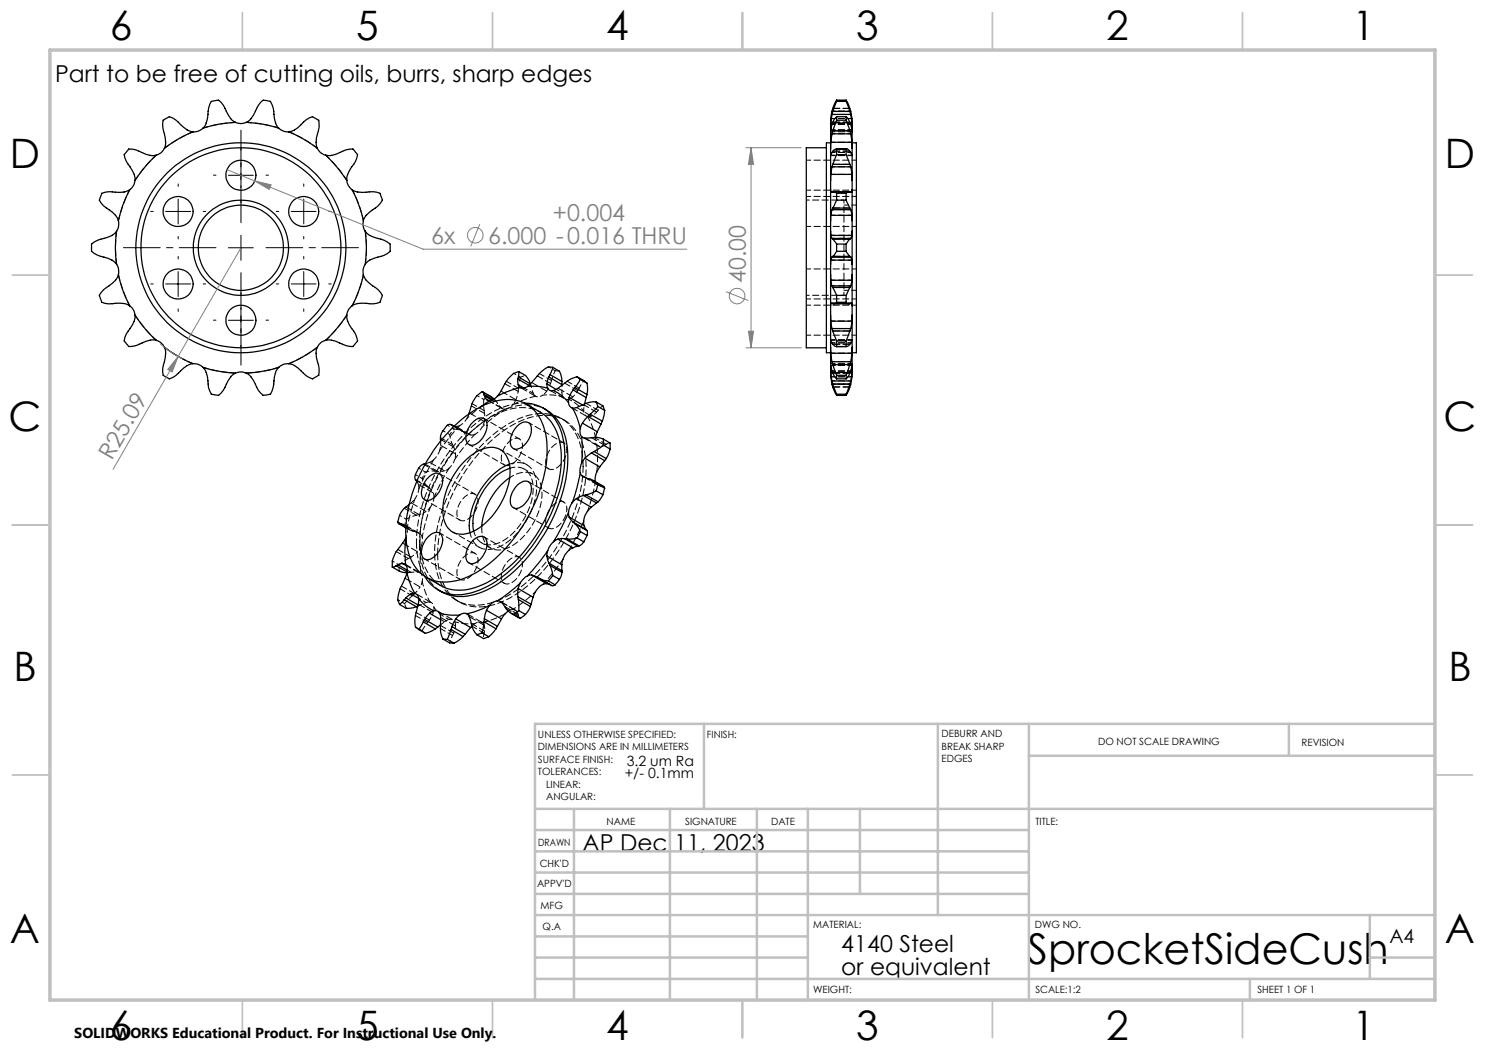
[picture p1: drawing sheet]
<svg xmlns="http://www.w3.org/2000/svg" width="297mm" height="210mm" viewBox="0 0 297 210" stroke-linecap="round" stroke-linejoin="round" font-family="sans-serif">
<g fill="none" stroke="#000" stroke-width=".25">
<path d="M25.9 38a4.5 4.5 0 0 1-3.4 .4l-.7-.1-1.4 .4-.5 1.3a4.5 4.5 0 0 0 1.9 1.9 4 4 0 0 1 1.9 2.2M25.9 38a25 25 0 0 0-2.2 6.1M27 36.1a2.48 2.48 0 0 1-1.1 1.9M31.3 31a4.7 4.7 0 0 1-3.5-.7l-.6-.3-1.4-.2-.9 1a3.1 3.1 0 0 0 1.1 2.6 3.9 3.9 0 0 1 1 2.7M31.3 31a27.3 27.3 0 0 0-4.3 5.1M32.9 29.7a2.48 2.48 0 0 1-1.6 1.3M38.6 26.4a4.5 4.5 0 0 1-2.9-2 2.63 2.63 0 0 0-2-1l-.9 .6a2.95 2.95 0 0 0 .1 2.8l.2 .8a3.1 3.1 0 0 1-.2 2.1M38.6 26.4a24.7 24.7 0 0 0-5.7 3.3M40.6 25.6a2.81 2.81 0 0 1-2 .8M47.1 24.5a4.4 4.4 0 0 1-2.1-2.8l-.3-.6a1.48 1.48 0 0 0-2-.9l-.4 .1a6.6 6.6 0 0 0-.8 3.5 3.3 3.3 0 0 1-.9 1.8M47.1 24.5a23.6 23.6 0 0 0-6.5 1.1M47.1 24.5a2.47 2.47 0 0 0 2.1 0"/>
<path d="M49.2 24.5h.1a4.6 4.6 0 0 0 2-2.8l.8-1.2 .5-.5 1.5 .3a6.4 6.4 0 0 1 .8 3.4 3.2 3.2 0 0 0 .8 1.9M49.2 24.5a23.6 23.6 0 0 1 6.5 1.1M55.7 25.6a2.81 2.81 0 0 0 2 .8M57.7 26.4l.1-.1a4.3 4.3 0 0 0 2.9-1.9 2.76 2.76 0 0 1 2-1l1 .7a6.1 6.1 0 0 1-.4 3.5 3.6 3.6 0 0 0 .2 2.1M57.7 26.4a24.7 24.7 0 0 1 5.8 3.3M63.5 29.7a2.44 2.44 0 0 0 1.6 1.3M65.1 31h.1a4.6 4.6 0 0 0 3.3-.7l.7-.3 1.4-.2 .8 1a3 3 0 0 1-1.1 2.6 4.3 4.3 0 0 0-.9 2.7M65.1 31a29 29 0 0 1 4.3 5.1M69.4 36.1a2.48 2.48 0 0 0 1 1.9M70.4 38a4.6 4.6 0 0 0 3.5 .4l.7-.1 1.4 .4 .5 1.3a4.4 4.4 0 0 1-2 1.9 4 4 0 0 0-1.8 2.2M70.4 38a25 25 0 0 1 2.3 6.1M165.3 29.6h-4v40h4"/>
<path d="M166.1 38v6.1M166.1 38l.1 .4M166.1 36.1v1.9M166.1 31v.1M166.1 31v5.1M166.1 28.6h-.8v41.9h.8M166.1 29.7v1.3M166.1 26.4v3.3M166.1 25.6v.8M166.2 38.4h.2a.65 .65 0 0 1 .9 .3M166.2 34.9l-.1 1.2M166.2 28.5l-.1 1.2"/>
<path d="M166.2 24.6l-.1 1M166.2 34.9h4.2M166.2 28.5h4.2M166.2 38.4h.2M166.2 24.6h.3M166.4 33.4l-.2 1.5M166.4 26.8l-.2 1.7M166.4 22.9l-.2 1.7M166.4 33.4h3.7M166.4 26.8h3.7M166.4 22.9h3.7M166.5 32.9h3.5"/>
<path d="M166.5 32.9l-.1 .5M166.5 26.2h3.5M166.5 26.2l-.1 .6M166.5 22.3l-.1 .6M166.5 22.3h3.5M166.7 38.3h3.1M167.3 29.8h2M167.3 38.7v1.3M167.3 30.9l-.8 2M167.3 30.9v-1.1a1.89 1.89 0 0 0-1.2 1.3M167.3 24.1l-.8 2.1M167.3 23.3a4.7 4.7 0 0 0-1.2 3.1"/>
<path d="M167.3 23.3v.8M167.3 20a10.5 10.5 0 0 0-1.2 5.6M167.3 20v.3M167.3 20.3l-.8 2M167.3 38.7h1.9M167.3 30.9h1.9M167.3 24.1h1.9M167.3 23.3h1.9M167.3 20.3h1.9M167.3 20h1.9M169.2 38.7v1.3M169.2 30.9v-1.1a1.65 1.65 0 0 1 1.2 1.3"/>
<path d="M169.2 30.9l.8 2M169.2 23.3v.8M169.2 23.3a4.8 4.8 0 0 1 1.2 3.1M169.2 24.1l.8 2.1M169.2 20v.3M169.2 20a10.6 10.6 0 0 1 1.2 5.6M169.2 20.3l.8 2M170 32.9l.1 .5M170 26.2l.1 .6M170 22.3l.1 .6M170 24.6h.4M170.1 33.4l.3 1.5"/>
<path d="M170.1 26.8l.3 1.7M170.1 22.9l.3 1.7M170.1 38.4h.3M170.4 38.4h-.3a.65 .65 0 0 0-.9 .3M170.4 34.9v1.2M170.4 28.5v1.2M170.4 24.6v1M170.4 38v.4M170.4 38v6.1M170.4 36.1v1.9M170.4 31v5.1M170.4 28.6h.9v41.9h-.9"/>
<path d="M170.4 29.7v1.3M170.4 26.4v3.3M170.4 25.6v.8M170.4 31v.1M23.3 46.2a4.3 4.3 0 0 1-3.1 1.6l-1.3 .6-.6 .4v1.3a2.68 2.68 0 0 0 1.9 1.2l.6 .1a3.7 3.7 0 0 1 2.5 1.4M23.3 46.2a22.2 22.2 0 0 0 0 6.6M23.3 52.8a2.79 2.79 0 0 1 .4 2.2M23.7 55a4.3 4.3 0 0 1-2.4 2.5l-.6 .4-.8 1.2 .5 1.4a4.5 4.5 0 0 0 2.7 .2 3.8 3.8 0 0 1 2.8 .5M23.7 55a24.6 24.6 0 0 0 2.2 6.2M23.7 44.1a2.72 2.72 0 0 1-.4 2.1M72.7 55a4.3 4.3 0 0 0 2.4 2.5l.5 .5 .9 1.1-.5 1.4a4.6 4.6 0 0 1-2.7 .2 4.1 4.1 0 0 0-2.9 .5M72.7 55a24.6 24.6 0 0 1-2.3 6.2"/>
<path d="M72.7 44.1a2.55 2.55 0 0 0 .4 2.1M73.1 46.2v.1a4.2 4.2 0 0 0 3.1 1.5l.7 .3 1.1 .7v1.3a2.63 2.63 0 0 1-1.8 1.2l-.6 .1a3.8 3.8 0 0 0-2.5 1.4M73.1 46.2a25.8 25.8 0 0 1 0 6.6M73.1 52.8a2.61 2.61 0 0 0-.4 2.2M166.1 46.2v6.6M166.1 46.2l.1 .9M166.1 55v6.2M166.1 55l.1 1M166.1 52.8v2.2M166.1 44.1v2.1M166.2 52l-.1 .8M166.2 47.1l.2 .6"/>
<path d="M166.2 56l.2 1.2M166.2 43.1l-.1 1M166.2 52h4.2M166.2 47.1h4.2M166.2 56h4.2M166.2 43.1h4.2M166.4 51.4l-.2 .6M166.4 41.9l-.2 1.2M166.4 47.7l.1 .1M166.4 57.2l.1 .3M166.4 51.4h3.7M166.4 47.7h3.7"/>
<path d="M166.4 57.2h3.7M166.4 41.9h3.7M166.5 47.8l.8 1M166.5 57.5l.8 1.6M166.5 51.3l-.1 .1M166.5 51.3h3.5M166.5 47.8h3.5M166.5 57.5h3.5M166.5 41.6h3.5M166.5 41.6l-.1 .3M167.3 48.8v1.5M167.3 50.3l-.8 1"/>
<path d="M167.3 59.1v1.4M167.3 40l-.8 1.6M167.3 48.8h1.9M167.3 50.3h1.9M167.3 59.1h1.9M167.3 40h1.9M169.2 48.8v1.5M169.2 50.3l.8 1M169.2 59.1v1.4M169.2 40l.8 1.6M170 47.8l-.8 1M170 57.5l-.8 1.6"/>
<path d="M170 51.3l.1 .1M170 41.6l.1 .3M170.1 51.4l.3 .6M170.1 41.9l.3 1.2M170.1 47.7l-.1 .1M170.1 57.2l-.1 .3M170.4 47.1l-.3 .6M170.4 52v.8M170.4 56l-.3 1.2M170.4 43.1v1M170.4 46.2v.9M170.4 46.2v6.6"/>
<path d="M170.4 55v1M170.4 55v6.2M170.4 52.8v2.2M170.4 44.1v2.1M25.9 61.2a2.48 2.48 0 0 1 1.1 1.8M27 63a4.1 4.1 0 0 1-1.4 3.2 2.6 2.6 0 0 0-.7 2.1l.9 1a6.5 6.5 0 0 0 3.4-1 2.92 2.92 0 0 1 2.1-.2M27 63a27.3 27.3 0 0 0 4.3 5.1M31.3 68.1a2.48 2.48 0 0 1 1.6 1.4M32.9 69.5a4.6 4.6 0 0 1-.2 3.4 2.73 2.73 0 0 0 .1 2.2l.9 .6a3.1 3.1 0 0 0 2.4-1.5 3.9 3.9 0 0 1 2.5-1.5M32.9 69.5a24.7 24.7 0 0 0 5.7 3.2M38.6 72.7a2.46 2.46 0 0 1 2 .8M40.6 73.5a4.6 4.6 0 0 1 1 3.3l.1 .7 .6 1.3 1.4 .3a6.3 6.3 0 0 0 1.9-3 3 3 0 0 1 1.5-1.5"/>
<path d="M40.6 73.5a27.7 27.7 0 0 0 6.5 1.1M47.1 74.6a2.47 2.47 0 0 1 2.1 0M55.7 73.5a4.5 4.5 0 0 0-.9 3.3l-.4 1.4-.3 .6-1.5 .3a6.2 6.2 0 0 1-1.9-3 2.92 2.92 0 0 0-1.5-1.5M55.7 73.5a27.7 27.7 0 0 1-6.5 1.1M57.7 72.7a2.46 2.46 0 0 0-2 .8M63.5 69.5a4.3 4.3 0 0 0 .2 3.4l.1 .8-.1 1.4-1 .6a3.3 3.3 0 0 1-2.4-1.5 4.1 4.1 0 0 0-2.6-1.5M63.5 69.5a24.7 24.7 0 0 1-5.8 3.2M65.1 68.1a2.44 2.44 0 0 0-1.6 1.4M69.4 63v.1a4.5 4.5 0 0 0 1.3 3.1 2.87 2.87 0 0 1 .7 2.1l-.8 1a7 7 0 0 1-3.4-1 2.96 2.96 0 0 0-2.1-.2M69.4 63a29 29 0 0 1-4.3 5.1M70.4 61.2a2.48 2.48 0 0 0-1 1.8M96.6 78.4l2.2 1.4"/>
<path d="M96.8 78.9l-.1-.3-.3-.3-.4 .3a4.3 4.3 0 0 0-1.9 3.3l-.3 .9M96.8 78.9l.1 .3M96.8 78.9l1.8 1M96.9 79.2l.4 .7M96.9 79.2l1.5 .8M97.3 79.9l.7 .2M97.3 79.9l.2 .1M99.5 79.2a2.46 2.46 0 0 1-1.5 .9M103.6 75.8v1.2M103.6 75.8l2.2 1.3M103.6 77l.5 .5M103.6 77l1.2 .6"/>
<path d="M103.7 75.4l-.1 .4M103.8 74.3l-.4 .2a3.2 3.2 0 0 0-2.2 1.8l-1.7 2.9M103.8 74.3l-.1 1.1M103.8 74.3a3.6 3.6 0 0 1 2.3 2.5l-2.4-1.4M104.1 77.5a19.5 19.5 0 0 0-4.6 1.7M105.5 77.3a1.55 1.55 0 0 1-1.4 .2M105.5 77.3a11.3 11.3 0 0 1 4 .3M109.4 76.8l.1 .8M109.4 76.8l1.8 1.1M109.5 77.6a.88 .88 0 0 0 1.2 .5M109.7 75.4l-.3 1.4M109.7 75.4l2.7 1.5"/>
<path d="M110 74.9l-.3 .5M110 74.9l2.4 1.4M110.6 73.5l-.8-.1a6.5 6.5 0 0 0-2.9 2.5l-1.4 1.4M110.6 73.5l-.6 1.4M110.6 73.5l1.3 .8 .4 1.3 .1 .7M110.7 78.1a8.7 8.7 0 0 1 3 2.4M112.4 76.3v.7M113.8 79.5l-.1 1M113.8 79.5l2.7 1.5M114.6 78l-.8 1.5M114.6 78l2.6 1.5M115 77.5l-.4 .5"/>
<path d="M115 77.5l2.4 1.4M115.4 75.3a11.6 11.6 0 0 0-4.1 2.5l-.6 .3M115.4 75.3l.7 .6M115.4 75.3l2 1.4M116.1 75.9l-1.1 1.6M116.1 75.9l1.3 .8M117.2 79.5l-.3 1.3M117.4 76.7l.1 .7-.1 1.5M117.4 78.9l-.2 .6M166.1 63l.1 1.2M166.1 61.2v1.8M166.1 68l.3 .6a1.16 1.16 0 0 0 .9 .7v-1.1"/>
<path d="M166.1 63v5.1M166.1 69.5l.1 1.2M166.1 68.1v1.4M166.1 72.7a5.5 5.5 0 0 0 1.2 3.1M166.1 69.5v3.2M166.1 73.5l.1 1M166.1 72.7v.8M166.1 73.5a11 11 0 0 0 1.2 5.6M166.1 68v.1M166.2 60.7l-.1 .5M166.2 64.2l.2 1.5M166.2 70.7l.2 1.6"/>
<path d="M166.2 74.5l.2 1.7M166.2 64.2h4.2M166.2 70.7h4.2M166.2 60.7h.2M166.2 74.5h.3M166.4 65.7l.1 .5M166.4 65.7h3.7M166.4 72.3l.1 .6M166.4 72.3h3.7M166.4 76.2l.1 .6M166.4 76.2h3.7M166.5 66.2l.8 2"/>
<path d="M166.5 72.9l.8 2.2M166.5 76.8l.8 2M166.5 66.2h3.5M166.5 72.9h3.5M166.5 76.8h3.5M166.7 60.8h3.1M167.3 69.3h2M167.3 60.5a.75 .75 0 0 1-1 .1l-.1 .1M167.3 75.1v.7M167.3 78.8v.3M167.3 60.5h1.9M167.3 68.2h1.9"/>
<path d="M167.3 75.1h1.9M167.3 75.8h1.9M167.3 78.8h1.9M167.3 79.1h1.9M169.2 60.5a.75 .75 0 0 0 1.1 .1l.1 .1M169.2 75.1v.7M169.2 78.8v.3M170 66.2l-.8 2M170 72.9l-.8 2.2M170 76.8l-.8 2M170 74.5h.4M170.1 65.7l-.1 .5"/>
<path d="M170.1 72.3l-.1 .6M170.1 76.2l-.1 .6M170.1 60.7h.3M170.4 60.7v.5M170.4 68l-.3 .6a1 1 0 0 1-.9 .7v-1.1M170.4 64.2l-.3 1.5M170.4 70.7l-.3 1.6M170.4 74.5l-.3 1.7M170.4 63v1.2M170.4 61.2v1.8M170.4 68v.1M170.4 63v5.1"/>
<path d="M170.4 69.5v1.2M170.4 68.1v1.4M170.4 72.7a5.5 5.5 0 0 1-1.2 3.1M170.4 69.5v3.2M170.4 73.5v1M170.4 72.7v.8M170.4 73.5a11 11 0 0 1-1.2 5.6M85.1 92.7a2.74 2.74 0 0 0-1.9 1.9l-.1 .3a1.1 1.1 0 0 0 .3 1.4M85.6 95.6a1.95 1.95 0 0 1 2.4-.7 3.1 3.1 0 0 1-.4 3.8 2.27 2.27 0 0 1-2.7 1.2 2.19 2.19 0 0 1-.4-2.6l.6-1.1zM90.1 86a18.2 18.2 0 0 1 11.1-6.1 7.4 7.4 0 0 1 7.7 6 21 21 0 0 1-1.1 12.7 31 31 0 0 1-12.5 15.9 11.2 11.2 0 0 1-8.6 1.6 8.3 8.3 0 0 1-5.4-7.2 27.2 27.2 0 0 1 4.8-17.9l1.9-2.6zM90.1 84.9a1.96 1.96 0 0 0-1.4 1.1l-.1 .2a2.46 2.46 0 0 0-.5 2.1M90.2 84.9l.4 .3"/>
<path d="M90.5 85.1l.3 .1M92.7 92.5a7.7 7.7 0 0 1 6.1-3 4 4 0 0 1 3.2 4.2 14.3 14.3 0 0 1-7.8 12.8 3.7 3.7 0 0 1-5.5-2.8 13.7 13.7 0 0 1 3.5-10.7zM94.2 84.8a2.14 2.14 0 0 1 2.7-1 2.79 2.79 0 0 1-.2 3.5 2.8 2.8 0 0 1-2.7 1.7 1.99 1.99 0 0 1-.6-2.8zM98 80.1l-1.9 1.3M101.9 92.8a13.5 13.5 0 0 0-7.3 8.4 11.1 11.1 0 0 0-.6 5.3M102 95.5a13.7 13.7 0 0 0-5.7 9.7M102 93.7a12 12 0 0 0-6.9 7.9 8.9 8.9 0 0 0-.4 4.6M103.4 97.1a1.99 1.99 0 0 1 2.4-.7 2.83 2.83 0 0 1-.2 3.6 2.83 2.83 0 0 1-2.7 1.6 1.96 1.96 0 0 1-.6-2.7zM103.4 85.3a1.79 1.79 0 0 1 2.6-.5 3.9 3.9 0 0 1-1.5 4.5 1.39 1.39 0 0 1-2.3-.2 4.1 4.1 0 0 1 1.2-3.8zM104.9 80.6a7.5 7.5 0 0 1 7.2 5.4 20.7 20.7 0 0 1-.6 13.5 32.9 32.9 0 0 1-13.2 17.3 12 12 0 0 1-9.4 1.8 7.5 7.5 0 0 1-4-3.4M105.3 80.8l2.8 1.7a9.7 9.7 0 0 1 4.2 8.3 29.8 29.8 0 0 1-6.3 17.9 24.3 24.3 0 0 1-10.9 8.8 8.7 8.7 0 0 1-7-.4l-2.8-1.6M108.6 81.6a9.4 9.4 0 0 1 4.9 7.8 28.9 28.9 0 0 1-5.2 18.3 26.3 26.3 0 0 1-12.5 10.9 8.8 8.8 0 0 1-8.2-.6"/>
<path d="M113.7 80.5a1.12 1.12 0 0 0 .7 1.1M114.4 81.6a13.1 13.1 0 0 1 1.7 4.1M115.3 99.7l-.9 .8M115.3 99.7l3 1.8M116.1 85.7a1.9 1.9 0 0 0 .2 1.6M116.1 94.6l-.7 2.9-1 3M116.1 94.6l.4 .6M116.3 87.3l.2 1.9-.2 3.5M116.3 92.7l-.3 1.2 .1 .7M116.3 87.3a1.35 1.35 0 0 0 1.3 .3h.7a3.6 3.6 0 0 1 2.4 .2M116.5 95.2l1.1 .5a3.3 3.3 0 0 1 2 1.2M116.5 84.6l-.4 1.1"/>
<path d="M116.5 84.6l3 1.8M116.5 95.2l.3 .2M116.7 99.1l-1.4 .6M116.7 99.1l2.6 1.5M117 91.6l-.7 1.1M117 91.6l2.9 1.8M117.2 99l-.5 .1M117.2 99l2.4 1.4M117.6 83.3l-1.1 1.3M117.6 83.3l2.6 1.5M118 82.9l-.4 .4M118 82.9l2.5 1.3"/>
<path d="M118.3 90.6l-1.3 1M118.3 90.6l2.6 1.5M118.7 96.1l2 1.2 .2 .3M118.8 90.3l-.5 .3M118.8 90.3l2.4 1.4M119.2 98.2l-2 .8M119.2 80.4a7.4 7.4 0 0 0-3.9 1.1l-.9 .1M119.2 80.4l.4 .9M119.2 80.4l1.4 .8 .3 .9M119.2 98.2l1.4 .7M119.5 86.4l-.4 1.1M119.6 96.9l-.4 1.3"/>
<path d="M119.6 81.3l-1.6 1.6M119.6 96.9l1.3 .7M119.6 81.3l1.3 .8M119.9 93.4l-.7 1.5-.2 .8 .1 .6M120.2 84.8l-.7 1.6M120.5 84.2l-.3 .6M120.6 98.9l-1 1.5M120.7 87.8v1.2M120.7 89l-1.9 1.3M120.7 87.8l1.3 .8v1.2M120.7 89l1.3 .8M120.9 97.6l-.3 1.3"/>
<path d="M120.9 92.1l-1 1.3M120.9 82.1l-.4 2.1M121.2 91.7l-.3 .4M122 89.8l-.8 1.9M78.5 113.4a4.2 4.2 0 0 0 2.9 1.1M79.2 113.2l-.7 .2M79.2 113.2l2.2 1.2M79.6 113l-.4 .2M79.6 113l1.9 1M79.8 104.7l1.4 .9M80 104.8h.3M80 104.8l1.2 .7"/>
<path d="M80.3 104.8l.3 .1 .6 .4M80.3 104.8l.9 .5M80.5 112.7l.6 .3M80.5 112.7l-.9 .3M80.5 112.7l.7 .4M80.9 119.9l-1 1M80.9 119.9l2.4 1.4M81.1 113a1.9 1.9 0 0 1 .3 1.6M81.1 107.6a20.7 20.7 0 0 0 0 5.4M81.1 107.6l-.1 .3a12.6 12.6 0 0 0-2.5 4.5v1M81.2 107.5l-.1 .1M81.2 119.6l-.3 .3"/>
<path d="M81.2 119.6l2.4 1.4M81.4 114.6a15.4 15.4 0 0 0 1.6 4.1M81.4 114.6l-.1 .3a16.2 16.2 0 0 0-1.7 5.1l.3 .9M81.8 100.9a4.4 4.4 0 0 0-2.2 3.7l.4 .2M82.2 118.8l-1 .8M82.2 118.8l1.5 .9M83 118.7a1.09 1.09 0 0 1 .7 1.1M83 118.7l-.8 .1M83.7 119.8a8.1 8.1 0 0 0 3 2.4M83.7 119.8l-.5 2.7a4 4 0 0 0 0 3l.5 .4M85.6 107.4a1.7 1.7 0 0 1 2.6-.5 3.7 3.7 0 0 1-1.1 4.3 1.73 1.73 0 0 1-2.4 .4 3.5 3.5 0 0 1 .9-4.2zM94.8 107.9a1.44 1.44 0 0 1 2.5 .3 4.3 4.3 0 0 1-2.8 4.5 1.43 1.43 0 0 1-1.3-2 5.1 5.1 0 0 1 1.6-2.8z"/>
<path d="M103.6 119.3l.1 .6M103.6 119.3l2.6 1.6M103.6 117.7v1.6M103.6 117.7l3 1.7M103.7 119.9l.1 2.2M103.7 119.9l2.4 1.4M104.1 116.6l-2.3 1.9-2.3 1.7M104.1 116.6l-.5 1.1M105.5 115.2l-.4 .2-1 1.2M106.3 115l1.2 .5a3.9 3.9 0 0 0 2.2 .7M106.3 115l-.8 .2M106.3 115l3 1.7"/>
<path d="M106.6 119.4l-.4 1.5M107.9 115.8l2.6 1.4 .5-.2M109.3 116.7l.6 .2M109.3 116.7a3.3 3.3 0 0 0-2.7 2.7M109.4 111.2l.3 1.4M109.4 111.2l3 1.8M109.5 110.1l-1.9 2.7-2.1 2.4M109.5 110.1l-.1 1.1M109.7 116.2l1.3 .8M109.7 112.6l.3 .5M109.7 112.6l2.7 1.6M110 113.1l.6 2"/>
<path d="M110 113.1l2.4 1.4M110.6 115.1l-.9 1.1M110.6 115.1l1.3 .8M110.7 108.3l-.8 1.1-.4 .7M111.6 107.8l-.9 .5M111.6 107.8l3 1.8M111.9 115.9l-.9 1.1M112.4 113v1.2M112.4 114.5l-.5 1.4M112.4 114.2v.3M112.9 107.7l-1.3 .1M112.9 107.7l.5 .1"/>
<path d="M112.9 107.7l2.6 1.5M113.4 107.8l2.4 1.4M113.7 102.5l-1.4 3-1.6 2.8M113.7 102.5l.1 .9M113.8 103.4l.8 1M113.8 103.4l3 1.8M114.4 100.5l-.5 1-.2 1M114.6 109.6a4 4 0 0 0-2.2 3.4M114.6 104.4l.4 .3M114.6 104.4l2.6 1.5M115 104.7l.4 .5 .7 1.1M115 104.7l2.4 1.4"/>
<path d="M115.4 107.6l-.7 .2h-1.3M115.4 107.6l1.4 .8M115.5 109.2l-.9 .4M115.8 109.2h-.3M116.1 106.3l-.7 1.3M116.1 106.3l1.3 .8M116.8 108.4l-1 .8M116.8 105.2l.4 .7M117.2 105.9l.2 .2M117.4 107.1l-.6 1.3M117.4 106.1l.1 .6-.1 .4M118.3 101.5l-.8 .8a3.4 3.4 0 0 0-.7 2.9"/>
<path d="M119.3 100.6l-1 .9M119.6 100.4l-.3 .2M79.9 120.9a2.99 2.99 0 0 0 3.4 .4M83.6 121.2l-.3 .1M84.7 124.4l-1 1.5M84.7 124.4l2.4 1.4M84.9 123.9l-.2 .5M84.9 123.9l2.7 1.5M85.9 122.7l-1 1.2M85.9 122.7l2.2 1.2M86.7 122.2a1.03 1.03 0 0 1 1.2 .4M86.7 122.2l-.8 .5"/>
<path d="M87.1 125.8l-2 .9-1.4-.8M87.6 125.4l-.5 .4M87.9 122.6a10.3 10.3 0 0 0 4 .4M87.9 122.6l.2 .9v1.6a4.7 4.7 0 0 0 .5 2.7M88.1 125l-.5 .4M88.6 127.8l.9 .1M88.6 127.8l1.3 .8h.9M89.5 127.9l1.3 .7M90.2 125.9l-.7 2M90.2 125.9l2.4 1.4M90.4 125.3l-.2 .6M90.4 125.3l2.6 1.6"/>
<path d="M91.2 123.8l-.8 1.5M91.2 123.8l2.9 1.7M91.9 123l-.7 .8M92.6 127.3l-.5 .5-1.3 .8M93 126.9l-.4 .4M93.4 122.8a1.33 1.33 0 0 0-1.5 .2M93.4 122.8l.4 .6 .6 1.9M94.1 125.5l-1.1 1.4M94.4 125.3l.2 .6 .8 1.1M94.4 125.2l-.3 .3M95.4 127l1.3 .7 1.1-.4M96.4 126.6l-1 .4"/>
<path d="M96.4 126.6l1.4 .7M96.8 124.3l-.4 2.3M96.8 124.3l2.4 1.5M96.9 123.7l-.1 .6M96.9 123.7l2.6 1.6M97.3 122.1l-.4 1.6M97.3 122.1l3 1.7M98 121.1a19.5 19.5 0 0 1-4.6 1.7M98 121.1l-.7 1M99.2 125.8l-1.4 1.5M99.5 120.2a2.25 2.25 0 0 0-1.5 .9M99.5 120.2a1.17 1.17 0 0 1 1.1 .6l.4 .5a3.2 3.2 0 0 0 1.7 1.6"/>
<path d="M99.5 125.3l-.3 .5M100.3 123.8l-.8 1.5M101.7 122.2l-.7 .6-.7 1M102.3 122.7l1.8 1M102.7 122.9l1.4 .8M103.8 122.1l-1.1 .8M103.8 122.1l1.3 .8M105.1 122.9l-1 .8M106.1 121.3l-1 1.6M106.2 120.9l-.1 .4"/>
<circle cx="48.2" cy="35.1" r="3"/>
<circle cx="35.6" cy="56.8" r="3"/>
<circle cx="35.6" cy="42.3" r="3"/>
<circle cx="48.2" cy="49.5" r="21"/>
<circle cx="48.2" cy="49.5" r="8.5"/>
<circle cx="48.2" cy="49.6" r="20"/>
<circle cx="48.2" cy="49.5" r="9.5"/>
<circle cx="60.7" cy="56.8" r="3"/>
<circle cx="60.7" cy="42.3" r="3"/>
<circle cx="48.2" cy="64.1" r="3"/>
</g>
<g fill="none" stroke="#000" stroke-width=".2" stroke-dasharray="1.3 .6" stroke-dashoffset=".2">
<path d="M27 36.1a25.1 25.1 0 0 1 4.3-5.1M32.9 29.6a25.1 25.1 0 0 1 5.7-3.3M40.6 25.6a25.1 25.1 0 0 1 6.5-1.1M49.3 24.5a25.1 25.1 0 0 1 6.5 1.1M57.8 26.3a25.1 25.1 0 0 1 5.7 3.3M65.1 31a25.1 25.1 0 0 1 4.3 5.1M70.4 37.9a25.1 25.1 0 0 1 2.3 6.2M23.3 52.8a25.1 25.1 0 0 1 0-6.6M23.7 44.1a25.1 25.1 0 0 1 2.2-6.2M72.7 54.9a25.1 25.1 0 0 1-2.3 6.2M73.1 46.2a25.1 25.1 0 0 1 0 6.6M25.9 61.1a25.1 25.1 0 0 1-2.2-6.2"/>
<path d="M31.3 68a25.1 25.1 0 0 1-4.3-5M38.6 72.7a25.1 25.1 0 0 1-5.7-3.3M47.1 74.6a25.1 25.1 0 0 1-6.5-1.1M55.8 73.5a25.1 25.1 0 0 1-6.5 1.1M63.5 69.4a25.1 25.1 0 0 1-5.7 3.3M69.4 63a25.1 25.1 0 0 1-4.3 5M101.3 76.3l2.4 1.4M107.9 74.7l2.4 1.4M113.4 76.2l2.4 1.4M83.1 95.9l2.4 1.4M83.8 97.8l1.3-3 1.7-2.9M84.7 92.8l2.4 1.4"/>
<path d="M86.8 99.5l1.4-2.9 1.6-2.9M88.1 87.5l2.4 1.4M92.5 86.3l-2.3-1.4M94.4 80.7l2.4 1.4M117.2 80.7l2.4 1.4M118.1 95.8l2.4 1.4M118.8 87.5l2.5 1.4M79.3 110.3l2.4 1.4M80 117.8l2.5 1.4M80.9 101.7l2.4 1.4M107.9 115.7l2.4 1.4M116.7 104.2l-1.3 3-1.7 2.9"/>
<path d="M83.1 123.1l2.4 1.4M88.1 125.7l2.4 1.4M94.4 125.2l2.4 1.4M101.3 121.8l2.4 1.4"/>
</g>
<path d="M103.6 78.3l-.4 1.6M110.1 76.7l-.8 1.5M116.8 76.1l-1 1.5M92.6 86.3l-.5-.3-1.3-.2M102.5 81a2.39 2.39 0 0 1-1.5 .8M80.9 105.2l.5 .4 1.1 .6M81.2 107.5l.2-.9v-.9M84 117.4l-1.1 1.3" fill="none" stroke="#000" stroke-width=".2" stroke-dasharray="1.3 .6" stroke-dashoffset=".9"/>
<g fill="none" stroke="#000" stroke-width=".2" stroke-dasharray="1.3 .6" stroke-dashoffset=".4">
<path d="M161.3 38h10M166.1 26.4h4.3M166.1 24.7h4.3M166.2 31.1h4.2M166.2 26h4.2M166.2 23.7h4.2M166.2 24.6h4.2M166.2 28.5h4.2M166.2 34.9h4.2M166.2 38.4h4.2M171.3 39.3h-10M171.3 32h-10"/>
<path d="M161.3 59.8h10M161.3 45.3h10M166.2 56h4.2M166.2 43.1h4.2M166.2 52h4.2M166.2 47.1h4.2M171.3 53.8h-10M107.1 79.3l-.5-.6M111 74.1l.9 .1M161.3 67h10M166.2 68h4.2M166.2 73.1h4.2"/>
<path d="M166.2 75.4h4.2M166.2 74.5h4.2M166.2 70.6h4.2M166.2 64.2h4.2M166.2 60.7h4.2M170.4 68h-4.2M170.4 72.7h-4.3M170.4 74.4h-4.3M171.3 61h-10M84.9 99.9l7.1 4.1M85.1 92.7l.8-.2M88.1 89.1v-.9"/>
<path d="M90.6 85.1l2 1.2M91.2 85.3l.8-.2M93.8 88.9l7.1 4.1M95 86.9l-.8 .1M95 98.8l-7.1-4.1M101 81.8l-.7-.2M102 95.5a4.2 4.2 0 0 1 5.1-.3 6.1 6.1 0 0 1 1 6 12.9 12.9 0 0 1-6.7 8.5 3.4 3.4 0 0 1-5-2.9l-.1-1.1M102.7 89.7l7.1 4.1M103.9 87.8l-7.1-4.1M105.4 93l-5.3-3.1M112.8 88.6l-7.1-4.1M118.3 83.2l-.8 .1"/>
<path d="M119.1 96.3l-.7 3-.9 3M119.5 96.9l-.4-.6M120.2 97.2l-.7-.3M122 88.6l-.7 .3M81.2 105.5l.6 .4M81.4 105.7l.7-3 .9-3M81.5 114l.7 .5M83.5 114.4l.7 .3M84 106.8l.4 .7M84.4 107.5l.7-3 .9-3M84.9 111.8l7.1 4.1M90.5 106.4l5.3 3.1"/>
<path d="M93.8 112.6l7.1 4.1M95 110.7l-7.1-4.1M102.7 101.5l7.1 4.1M103.9 111.5l-7.1-4.1M112.8 100.4l-7.1-4.1M85.1 126.7l-.7-.6M85.2 120.5l.8-.1M91 124.4l.1 .8M94.4 125.2l.6-.5M96.4 124.5l.5 .6M102.5 121.9l.7 .2M103.2 122.1l.4 .8"/>
</g>
<g fill="none" stroke="#000" stroke-width=".2" stroke-dasharray="1.3 .6" stroke-dashoffset=".5">
<path d="M166.3 38.5h4M96.8 79.9v2.2M104.1 75.4l-.4 2.3M104.1 75.4l1-.3M104.8 77.6l1.8 1.1M108.5 79a10.1 10.1 0 0 1 4.1 .4M111 74.1l-.7 2M112.6 79.4l-.2-.9M114.6 79.4l-.9 .4M170.3 60.6h-4M83 99.7l.5-.9 .3-1M83.8 97.8l-.1-.9"/>
<path d="M85.9 92.5l.9-.6M86.7 98.6l.1 .9M86.8 91.9l.7-.8 .4-1M86.8 99.5l-.2 1-.6 1M87.9 90.1l.2-1M89.8 93.7l-.9 .5M89.9 86.9l.6 2M91 91.9l-.5 1-.7 .8M93.4 83.7l.4-.9M116.7 82.2l.1-1M120.9 89.1l-.9 .2M81.7 111.7l-1.9 1.3"/>
<path d="M82.5 119.2l-1.6 1.5M83.3 103.1l-2 .7M81.3 121.6l-.4-.9M86.8 121.5l-.1 1.1M88.1 125l.8-.6M88.1 123.9l.8 .5M88.9 124.4l.9-.5M95 124.7a10.1 10.1 0 0 1-4-.3M96.8 126.6v1.1M101.7 122.2l.8-.3"/>
</g>
<g fill="none" stroke="#000" stroke-width=".2" stroke-dasharray="1.3 .6" stroke-dashoffset=".3">
<path d="M168.8 58.1h2.5M171.3 41h-2.5M98.6 79.9l.6 .3M83.7 96.9l-.3-.6M87.9 90.1l2-2.6 2.1-2.4M91 91.9l1.9-2.6 2.1-2.4M101.9 92.8a3.7 3.7 0 0 1 5.4 3.3 14.2 14.2 0 0 1-7.7 13.4 3.7 3.7 0 0 1-5.6-3M102 93.6a3.3 3.3 0 0 1 4.6 3 12.7 12.7 0 0 1-7 12 3.3 3.3 0 0 1-4.9-2.4M112.9 84l-.6-.3M117.5 83.3a13.2 13.2 0 0 1 1.6 4.2M120 89.3l-.6-.3M81.3 113.1l2.2 1.3"/>
<path d="M112.6 111.9l-2 2.6-2.1 2.4M86 120.4a13.2 13.2 0 0 1-1.6-4.1M91.3 120.1l.6 .3"/>
</g>
<g fill="none" stroke="#000" stroke-width=".2" stroke-dasharray="1.3 .6" stroke-dashoffset=".6">
<path d="M168.8 40v19.1M96.8 79.9l1-.8M103.2 79.9l-.7 1.1M109.3 78.2l-.8 .8M111.3 77.9l1.1 .6M113.7 79.8a8.6 8.6 0 0 1 3 2.4M85.9 97.6l.8 1M87.1 94.2l-2 .2M91.1 90.8l-.1 1.1M92 85.1l.7-.6 .7-.8M94.2 87l-1.2-.4M96.4 85.4l2.3-1.9 2.3-1.7"/>
<path d="M96.4 85.4l-.6 .9-.8 .6M96.9 84.3l-.5 1.1M100.3 81.6l-.8-.9M106.6 94.8l-1.7-1M109.2 81.9a9.4 9.4 0 0 0-8.7 .2 29.5 29.5 0 0 0-13.2 13.8 29.6 29.6 0 0 0-3.4 12.8M79.8 114.2v-1.2M81.2 105.3l1.7 1M82.2 100.6l.8-.9M82.9 106.3l1.1 .5M84.2 109.3l-.7 1.1M84.4 116.3l-.4 1.1M86 101.5l-.8 .8"/>
<path d="M96.3 108.6l1.8 1M107.1 118.3l-2.2 2-2.4 1.6M89.8 123.9a8.6 8.6 0 0 1-3-2.4M96.9 125.1v1.1"/>
</g>
<g fill="none" stroke="#000" stroke-width=".2" stroke-dasharray="1.3 .6" stroke-dashoffset="-.1">
<path d="M166.6 38.3h3.4M166.6 30.2h3.4M166.6 24.4h3.4M166.6 21.7h3.4M166.6 22.3h3.4M166.6 26.2h3.4M166.6 32.9h3.4M166.6 57.5h3.4M166.6 41.6h3.4M166.6 51.3h3.4M166.6 47.8h3.4M97.5 80l3 1.7"/>
<path d="M100.2 78.2l3 1.7M106.4 76.5l2.9 1.7M111.6 77.6l3 1.8M166.6 60.7h3.4M166.6 68.8h3.4M166.6 74.6h3.4M166.6 77.4h3.4M166.6 76.8h3.4M166.6 72.9h3.4M166.6 66.2h3.4M83.7 96.9l3 1.7M85.9 92.5l3 1.7"/>
<path d="M88.1 89.1l3 1.7M91.2 85.3l3 1.7M93.9 82.6l3 1.7M115.3 81.5l3 1.7M116.7 95.3l2.9 1.7M117 87.6l3 1.7M80.5 108.6l3 1.8M81 115.7l3 1.7M81 105.1l3 1.7M82.2 100.6l3 1.7M83.8 106.7l-2.9-1.7M83.9 108.7a11.4 11.4 0 0 0 3.4 8.9l.9 .7"/>
<path d="M84.9 115.2a13.2 13.2 0 0 1-1.6-6.9M83.7 120.8l3 1.8M88.1 123.5l3 1.7M93.9 123.3l3 1.8M100.2 120.4l3 1.7M103.1 122l-3.1-1.7"/>
</g>
<g fill="none" stroke="#000" stroke-width=".2" stroke-dasharray="1.3 .6" stroke-dashoffset=".7">
<path d="M166.4 38.4h3.7M166.4 38.4h3.8M166.4 30.5h3.8M166.4 24.9h3.8M166.4 22.2h3.8M166.4 22.9h3.8M166.4 26.7h3.8M166.4 33.4h3.8M161.3 59.1h7.5M166.4 57.1h3.8M166.4 41.9h3.8M166.4 51.4h3.8"/>
<path d="M166.4 47.7h3.8M168.8 40h-7.5M106.6 78.7l-.4-1.4M112.4 78.5v-1.5M113.7 79.8a.96 .96 0 0 1-1.1-.4M166.4 60.7h3.8M166.4 68.6h3.8M166.4 74.2h3.8M166.4 76.8h3.8M166.4 76.2h3.8M166.4 72.3h3.8M166.4 65.7h3.8"/>
<path d="M84.4 95.7l.7-1.3M88.9 94.2l-1.3 .1M89.9 86.9l.9-1.1M90.7 89.4l.4 1.4M93.4 83.7l2.7-2.3M98.4 80l1.1 .7M104.5 89.2a1.34 1.34 0 0 0-.8-1.5 1.34 1.34 0 0 0-1.5 .4 4.1 4.1 0 0 0-1.7 4.5 1.42 1.42 0 0 0 2.2 0 4.8 4.8 0 0 0 1.8-3.4M113.4 90a1.34 1.34 0 0 0-.8-1.5 1.34 1.34 0 0 0-1.6 .4 4.1 4.1 0 0 0-1.6 4.5 1.42 1.42 0 0 0 2.2 0 4.8 4.8 0 0 0 1.8-3.4M117.5 83.3a1.1 1.1 0 0 1-.8-1.1M119.3 82.4l-1 .8M120.6 81.1l-1 1M80.9 105.2l.4-1.4"/>
<path d="M81.2 105.4l1.3 .8M82.2 114.5l1.3-.1M83.3 108.3a33.2 33.2 0 0 1 11.1-23 16.4 16.4 0 0 1 10.5-4.7M84 107.9a31.3 31.3 0 0 1 14.1-24.5 10.7 10.7 0 0 1 9.2-1.4l.8 .5M95.6 112a1.34 1.34 0 0 0-.7-1.4 1.34 1.34 0 0 0-1.6 .4 4.1 4.1 0 0 0-1.7 4.5 1.42 1.42 0 0 0 2.3 0 4.8 4.8 0 0 0 1.7-3.5M95.6 100.2a1.34 1.34 0 0 0-.7-1.4 1.34 1.34 0 0 0-1.6 .3 4.1 4.1 0 0 0-1.7 4.6 1.42 1.42 0 0 0 2.3-.1 4.8 4.8 0 0 0 1.7-3.4M104.5 112.8a1.34 1.34 0 0 0-.8-1.4 1.34 1.34 0 0 0-1.5 .4 4.1 4.1 0 0 0-1.7 4.5 1.42 1.42 0 0 0 2.2 0 4.8 4.8 0 0 0 1.8-3.5M113.4 101.8a1.34 1.34 0 0 0-.8-1.4 1.34 1.34 0 0 0-1.6 .3 4.1 4.1 0 0 0-1.6 4.5 1.42 1.42 0 0 0 2.2 0 4.8 4.8 0 0 0 1.8-3.4M86 120.4a1.1 1.1 0 0 1 .8 1.1M89.8 123.9a.96 .96 0 0 1 1.2 .5M91.1 125.2l-.4 1.4"/>
</g>
<g fill="none" stroke="#000" stroke-width=".2" stroke-dasharray="1.3 .6" stroke-dashoffset=".1">
<path d="M101 76.8l2.6 1.5M107.5 75.2l2.6 1.5M112.9 76.6l2.7 1.5M83.3 96.1l2.6 1.5M84.9 92.8l2.7 1.5M88.1 87.9l2.6 1.5M90.4 85l2.6 1.6M94.3 81.2l2.6 1.5M102.5 81a17.8 17.8 0 0 1 4.6-1.7M116.6 93.3a33.2 33.2 0 0 1-11.1 23.1 16.2 16.2 0 0 1-10.7 4.6 7.9 7.9 0 0 1-7.5-6.8 25.1 25.1 0 0 1 2.7-16.1 30.5 30.5 0 0 1 13.1-14.1 9.9 9.9 0 0 1 9.1-.4 9.5 9.5 0 0 1 4.3 7.9l.1 1.8M116.7 80.9l2.6 1.5M116.8 95.4l2.7 1.5"/>
<path d="M117.6 95.7l2.6 1.5M118.3 87.5l2.6 1.6M79.6 109.9l2.6 1.5M80.3 117.2l2.6 1.5M81.2 101.4l2.6 1.5M87.5 110.8a33.2 33.2 0 0 1 11.2-23.1 16.2 16.2 0 0 1 10.6-4.6 7.9 7.9 0 0 1 7.5 6.8 25.1 25.1 0 0 1-2.7 16.1 30.5 30.5 0 0 1-13.1 14.1 9.9 9.9 0 0 1-9.1 .3 9.5 9.5 0 0 1-4.3-7.8l-.1-1.8M88.1 117.1a9 9 0 0 1-4-7.4l-.1-1.8M107.5 115.4l2.6 1.6M83.3 122.5l2.6 1.5M88.1 125.1l2.6 1.5M94.3 124.7l2.6 1.5M101 121.3l2.6 1.6"/>
<path d="M101 122.8a17.8 17.8 0 0 1-4.6 1.7"/>
</g>
<g fill="none" stroke="#000" stroke-width=".2" stroke-dasharray="1.3 .6">
<path d="M166.2 31.1h.1M166.3 38.5h.1M166.7 38.3h.1M169.3 29.8h.1M98.2 79.3l-.4-.2M103.7 77.7l-.1 .6M105.8 77.1l.4 .2M106.2 77.3l-.1-.5M110.3 76.1l-.2 .6M115.8 77.6l-.2 .5M167.3 69.3h.1M169.8 60.8h.1"/>
<path d="M170.3 60.6h.1M170.4 68h.1M85.5 97.3l.4 .3M87.6 94.3l-.5-.1M90.2 84.9l.2 .1M90.4 85l.1 .1M90.5 85.1l2.6 1.5M90.5 88.9l.2 .5M90.9 85.2l.3 .1M93 86.6l-.4-.3M96.8 82.1l.1 .6M97.6 80l2.7 1.6"/>
<path d="M99.2 80.2l-.4-.4M99.5 80.7l-.3-.5M116.5 81l.3 .2M116.8 81.2l.1-.4M119.6 82.1l-.3 .3M120.5 97.2h-.3M120.7 97.3l-.2-.1M121.3 88.9l-.4 .2M81.4 105.7l-.2-.4M81.4 114.5h.3M81.4 114.4l.3 .1M81.7 114.5h.5"/>
<path d="M81.9 100.9l.3-.3M82.2 111.4l-.5 .3M82.5 106.2l.4 .1M82.9 118.7l-.4 .5M83.8 102.9l-.5 .2M96.3 105.7l.1-.5M109.9 116.9l.2 .1M110 116.9l-2.6-1.5M110.1 117l.2 .1M83.6 121.2l.2-.1M83.6 121l.2 .1M85.9 124l-.4 .5"/>
<path d="M90.7 126.6l-.2 .5M96.9 126.2l-.1 .4M103.6 122.9l.1 .3M103.7 123.2l.2 .4"/>
</g>
<path d="M166.5 24.6h3.5M104.1 77.5l3 1.7M109.9 78l3 1.8M166.5 74.5h3.5M114.2 81.5l3.1 1.7M116.5 87.5l3.1 1.7M119.4 89a23.6 23.6 0 0 1 0 5.4M84 114.5l-3.1-1.7M84.2 114.7a23.6 23.6 0 0 1 0-5.4M86.3 120.5l-3.1-1.7M90.6 124l-3-1.8M96.4 124.5l-3-1.7" fill="none" stroke="#000" stroke-width=".2" stroke-dasharray="1.3 .6" stroke-dashoffset="-.2"/>
<g fill="none" stroke="#000" stroke-width=".2" stroke-dasharray="1.3 .6" stroke-dashoffset=".8">
<path d="M95.4 79.1l1.4 .8M97.8 79.1l-1.4-.8M102.7 74.7l1.4 .7M108.5 79a1.39 1.39 0 0 1-1.4 .3M109.7 73.4l1.3 .7M115.6 78.1l-1 1.3M83.1 94.9l1.3 .8M85.1 94.4l-1.4-.8M88.6 86.1l1.3 .8M90.8 85.8l-1.3-.8M96.9 82.7v1.6M119.4 89a1.83 1.83 0 0 1-.3-1.5"/>
<path d="M79.6 104.4l1.3 .8M79.8 113l-1.3-.8M81.3 103.8l-1.4-.7M83.5 110.4l-1.3 1M83.8 119.7l1.4 .8M84.2 114.7a1.83 1.83 0 0 1 .2 1.6M85.2 102.3l-1.4 .6M80.9 120.7l-1.3-.8M83.8 121.1l1.4-.6M84.4 126.1l-1.3-.7M86.7 122.6l-.8 1.4M90.5 127.1l-.6 1.5"/>
<path d="M95 124.7a1.39 1.39 0 0 1 1.4-.2"/>
</g>
<path d="M84.4 95.7l.3 .6 .8 1M84.4 107.5a3 3 0 0 1-.2 1.8M85.5 124.5l-1.1 1.6" fill="none" stroke="#000" stroke-width=".2" stroke-dasharray="1.3 .6" stroke-dashoffset="1"/>
<g fill="none" stroke="#808080" stroke-width=".2">
<path d="M45.4 33.9l5.5 2.3M50.9 36.2l3.3 .8-.4 .9zM50.9 36.2l33.7 13.6h52.8M149.2 29.6h11.1M150.2 29.6l.5 3.3h-1zM150.2 29.6v40M48.2 49.6l-12.6 21.7M96 44.8l-1.8 4.5M145.2 58.3l4.4 1.8M32 68.7a23.1 23.1 0 0 0 4.5 3.1M35.6 71.3l-1.2 3.1-.9-.5zM35.6 71.3l-13 22.6"/>
<path d="M149.2 69.6h11.1M149.7 66.2h1l-.5 3.4z"/>
<circle cx="95.1" cy="47" r="1.55"/>
<circle cx="147.4" cy="59.2" r="1.55"/>
</g>
<path d="M43.2 49.5h-18.5M48.2 44.5v-18.5M48.2 54.5v18.5M53.2 49.5h18.5" fill="none" stroke="#000" stroke-width=".2" stroke-dasharray="15.2 1.3 1.3 1.3" stroke-dashoffset="7.9"/>
<g fill="none" stroke="#000" stroke-width=".2" stroke-dasharray="15.2 1.3 1.3 1.3">
<path d="M35.6 37.3v-.5M43.2 35h-.5M48.2 30v-.5M53.2 35h.5M60.8 37.3v-.5M30.6 42.3h-.5M30.6 56.8h-.5M35.6 47.3v.5M35.6 51.8v-.5M40.6 42.3h.5M40.6 56.8h.5M48.2 59v-.5"/>
<path d="M48.2 40v.5M55.8 56.8h-.5M55.8 42.3h-.5M60.8 51.8v-.5M60.8 47.3v.5M65.8 56.8h.5M65.8 42.3h.5M35.6 61.8v.5M43.2 64h-.5M48.2 69v.5M53.2 64h.5M60.8 61.8v.5"/>
</g>
<g fill="none" stroke="#000" stroke-width=".2">
<path d="M35.6 39.8v5M45.7 35.1h5M48.2 32.6v5M60.7 39.8v5M33.1 42.3h5M33.1 56.8h5M35.6 54.3v5M45.7 49.6h5M48.2 47.1v5M58.2 42.3h5M58.2 56.8h5M60.7 54.3v5"/>
<path d="M45.7 64.1h5M48.2 61.6v5"/>
</g>
<g fill="none" stroke="#c0c0c0" stroke-width=".35">
<path d="M48.5 2.5v7.5M98.5 2.5v7.5M148.5 2.5v7.5M198.5 2.5v7.5M248.5 2.5v7.5M2.5 55h7.5M287 55h7.5M2.5 105h7.5M287 105h7.5M2.5 155h7.5M287 155h7.5M48.5 200v7.5"/>
<path d="M98.5 200v7.5M148.5 200v7.5M198.5 200v7.5M248.5 200v7.5"/>
</g>
<g fill="none" stroke="#c0c0c0" stroke-width=".5">
<path d="M140.8 144.8v17M187.6 144.8v38.2M205.8 144.8v55.2M205.8 151.2h81.2M257.8 144.8v6.4M287 144.8h-180v55.2M107 161.8h180M107 178.8h98.8M107 174.5h98.8M107 170.3h98.8M107 166h98.8M114.8 161.8v38.2"/>
<path d="M134 161.8v38.2M151.4 161.8v38.2M161.6 161.8v38.2M172 161.8v17M107 195.8h180M107 191.5h54.6M107 187.3h54.6M107 183h180M250 195.8v4.2M274 191.5h13M274 183v12.8"/>
</g>
<path d="M10 10h277v190h-277z" fill="none" stroke="#c0c0c0" stroke-width=".7"/>
<g fill="#808080">
<path d="M50.9 36.2l3.3 .8-.4 .9z"/>
<path d="M35.6 71.3l-1.2 3.1-.9-.5z"/>
<path d="M150.2 29.6l.5 3.3h-1zM149.7 66.2h1l-.5 3.4z"/>
</g>
<text font-size="8.5" x="205.5" y="192.7">SprocketSideCush</text>
<g font-size="8.1">
<text x="22" y="8">6</text>
<text x="71.2" y="8">5</text>
<text x="121.2" y="8">4</text>
<text x="171.3" y="8">3</text>
<text x="221.3" y="8">2</text>
<text x="270.5" y="8">1</text>
<text x="2" y="33.6">D</text>
<text x="289" y="33.6">D</text>
<text x="1.7" y="86.1">C</text>
<text x="288.7" y="86.1">C</text>
<text x="2.7" y="136.1">B</text>
<text x="289.7" y="136.1">B</text>
<text x="2" y="188.6">A</text>
<text x="289" y="188.6">A</text>
<text x="22" y="208">6</text>
<text x="71.2" y="208">5</text>
<text x="121.2" y="208">4</text>
<text x="171.3" y="208">3</text>
<text x="221.3" y="208">2</text>
<text x="270.5" y="208">1</text>
</g>
<g font-size="4.7">
<text x="11" y="16.4">Part to be free of cutting oils, burrs, sharp edges</text>
<text x="116.5" y="170.2">AP Dec 11, 2023</text>
<text x="168.3" y="190.5">4140 Steel</text>
<text x="168.3" y="195">or equivalent</text>
</g>
<g font-size="4.7" fill="#808080">
<text x="110.6" y="44.3">+0.004</text>
<text x="86.2" y="48.7">6x</text>
<text x="97.6" y="48.7">6.000 -0.016 THRU</text>
<text x="149.2" y="56.6" transform="rotate(-90 149.2 56.6)">40.00</text>
<text x="22.4" y="92.2" transform="rotate(-60 22.4 92.2)">R25.09</text>
</g>
<text font-size="3.9" x="277.9" y="188.5">A4</text>
<text font-size="2.9" x="14.9" y="207.6">SOLIDWORKS Educational Product. For Instructional Use Only.</text>
<g font-size="2.8">
<text x="124.9" y="155.5">+/- 0.1mm</text>
<text x="125.3" y="153.2">3.2 um Ra</text>
</g>
<g font-size="2">
<text x="107.6" y="147.6">UNLESS OTHERWISE SPECIFIED:</text>
<text x="141.4" y="147.6">FINISH:</text>
<text x="188.3" y="147.5">DEBURR AND</text>
<text x="188.3" y="150">BREAK SHARP</text>
<text x="219.6" y="149">DO NOT SCALE DRAWING</text>
<text x="260.3" y="149.2">REVISION</text>
<text x="107.6" y="150.1">DIMENSIONS ARE IN MILLIMETERS</text>
<text x="107.6" y="152.6">SURFACE FINISH:</text>
<text x="107.6" y="155.1">TOLERANCES:</text>
<text x="188.3" y="152.5">EDGES</text>
<text x="109.2" y="157.6">LINEAR:</text>
<text x="109.2" y="160.1">ANGULAR:</text>
<text x="121.3" y="165">NAME</text>
<text x="137" y="164.9">SIGNATURE</text>
<text x="154.2" y="164.9">DATE</text>
<text x="207.1" y="164.9">TITLE:</text>
<text x="107.6" y="169.1">DRAWN</text>
<text x="107.9" y="173.3">CHK'D</text>
<text x="107.4" y="177.4">APPV'D</text>
<text x="108.1" y="181.8">MFG</text>
<text x="108.5" y="186">Q.A</text>
<text x="162.6" y="185.5">MATERIAL:</text>
<text x="207" y="185.5">DWG NO.</text>
<text x="162.6" y="198.5">WEIGHT:</text>
<text x="207.1" y="198.6">SCALE:1:2</text>
<text x="251.5" y="198.6">SHEET 1 OF 1</text>
</g>
</svg>
